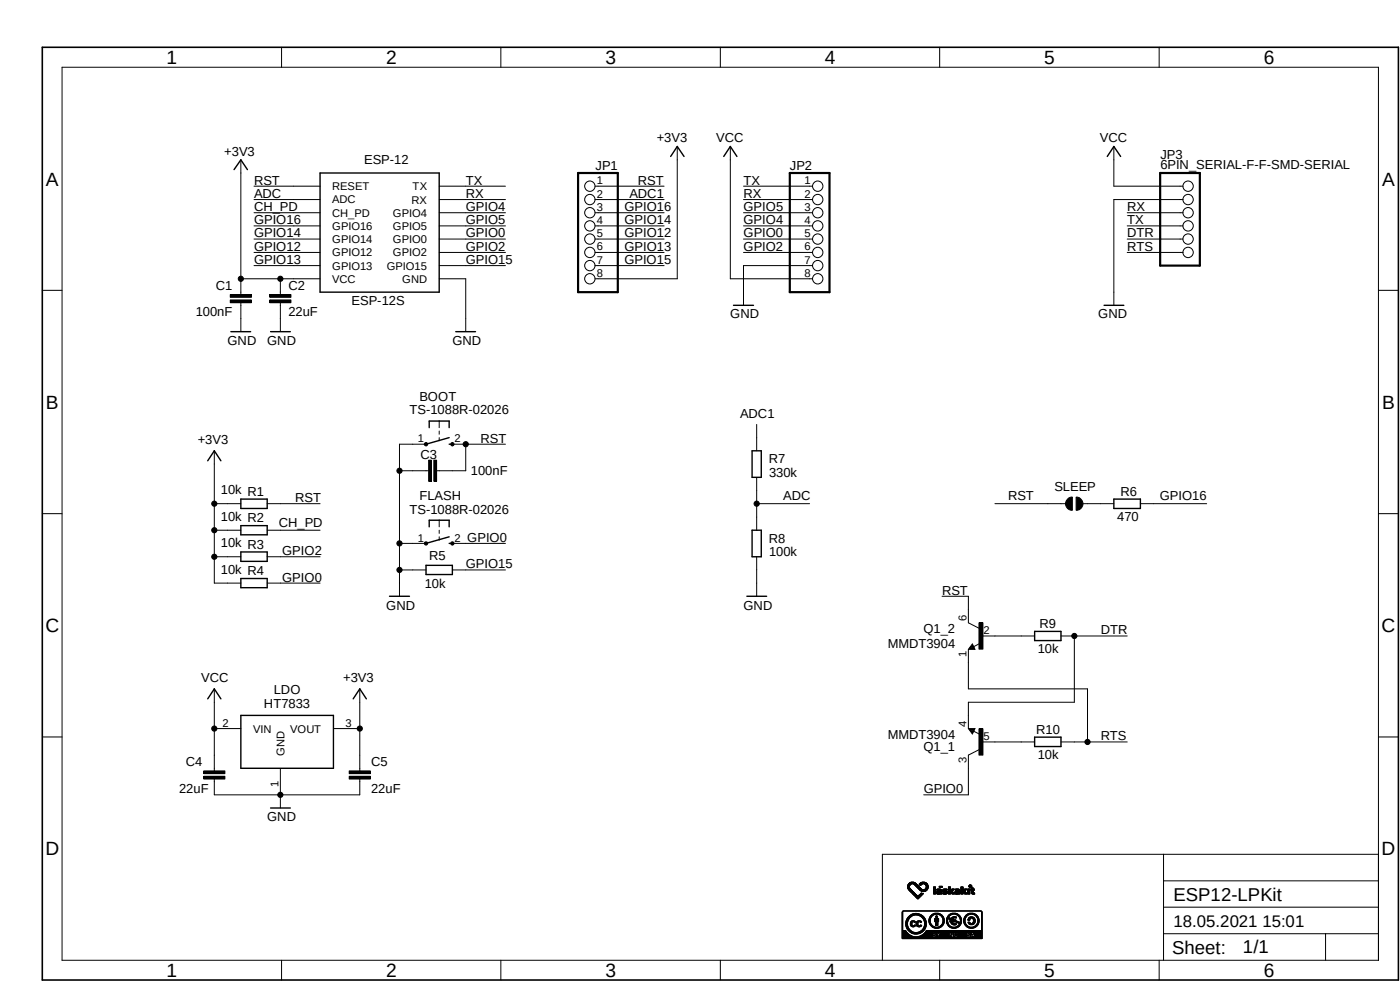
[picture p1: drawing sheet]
<svg xmlns="http://www.w3.org/2000/svg" width="297mm" height="210mm" viewBox="0 0 297 210" stroke-linecap="round" stroke-linejoin="round" font-family="sans-serif">
<path d="M8.4 9.7l288.7 198.8M297.1 9.7l-288.7 198.8" fill="none" stroke="#fff" stroke-width=".21"/>
<g fill="none" stroke="#000" stroke-width=".21">
<path d="M13.2 14.3h279.2v189.4h-279.2zM59.7 10v4.3M106.3 10v4.3M152.8 10v4.3M199.3 10v4.3M245.9 10v4.3M51.1 33.9v28.6M53.9 39.5h14M93.2 39.5h14M126.2 39.5h14.7M143.7 31.1v28h-17.5M154.9 31.1v28h17.5"/>
<path d="M157.7 39.5h14.7M236.3 31.1v8.4h14.7M51.1 59.1h16.8M53.9 42.3h14M53.9 45.1h14M53.9 47.9h14M53.9 50.7h14M53.9 53.6h14M53.9 56.3h14M59.5 59.1v3.4M93.2 42.3h14M93.2 45.1h14"/>
<path d="M93.2 47.9h14M93.2 50.7h14M93.2 53.6h14M93.2 56.3h14M93.2 59.1h5.6v11.3M126.2 42.3h14.7M126.2 45.1h14.7M126.2 47.9h14.7M126.2 50.7h14.7M126.2 53.6h14.7M126.2 56.3h14.7M157.7 42.3h14.7"/>
<path d="M157.7 45.1h14.7M157.7 47.9h14.7M157.7 50.7h14.7M157.7 53.6h14.7M172.4 56.3h-14.7v8.5M239.1 45.1h11.9M239.1 47.9h11.9M239.1 50.7h11.9M239.1 53.6h11.9M251 42.3h-14.7v22.5M9 61.6h4.2M48.9 63.6h4.4v.6h-4.4z"/>
<path d="M48.9 62.5h4.4v.6h-4.4zM51.1 64.2v6.2M57.2 63.6h4.5v.6h-4.5zM57.2 62.5h4.5v.6h-4.5zM59.5 64.2v6.2M292.4 61.6h4.3M45.5 95.6v28.1h5.6M84.8 99.9h6.1M90.4 94.2h-5.6v32.3M90.9 97.6h.6v4.5h-.6zM92 97.6h.6v4.5h-.6zM93.2 89.3v1.4"/>
<path d="M93.2 91.4v.7M93.2 92.8v.7M96 94.2h11.2M98.8 94.2v5.7h-6.2M160.5 90v5.6M9 109h4.2M45.5 106.8h5.6M45.5 112.5h5.6M45.5 118.1h5.6M56.7 106.8h11.2M56.7 112.5h11.2M56.7 118.1h11.2"/>
<path d="M84.8 115.3h5.6M93.2 110.4v1.4M93.2 112.5v.7M93.2 113.9v.7M95.7 115h.5l.2 .3-.2 .2-.2 .2-.3-.2zM96 115.3h11.2M160.5 106.8h11.2M160.5 101.3v11.2M160.5 118.1v8.4M211.1 106.8h15M226.5 105.9l.3-.3 .7-.1v2.7a1.38 1.38 0 0 1-1.3-.8 1.38 1.38 0 0 1 .3-1.5zM228.3 105.5a1.4 1.4 0 0 1 1.5 1.3 1.4 1.4 0 0 1-1.5 1.4z"/>
<path d="M229.7 106.8h6.6M241.9 106.8h14.1M292.4 109h4.3M56.7 123.7h11.2M84.8 120.9h5.6M96 120.9h11.2M199.9 126.5h5.5v5.6l2.3 1.2M205.4 137.8v8.3h25.3v11.3M206.3 136.6l.5 1.2h-1.4zM207.7 132.1h.8v5.6h-.8zM207.9 136.5l-1.4 .7M208.2 134.9h11.3"/>
<path d="M225.1 134.9h14M227.9 134.9v14.1h-22.5v5.6M9 156.3h4.2M45.5 154.6h5.6M45.5 146.1v17.5M70.7 154.6h5.6M76.3 146.1v17.5M205.4 154.6h1.4l-.5 1.1zM206.5 155.1l1.4 .7M207.7 154.6h.8v5.6h-.8zM207.7 159l-2.3 1.2v8.4h-9.4M208.2 157.4h11.3"/>
<path d="M225.1 157.4h14M292.4 156.3h4.3M43.2 164.7h4.5v.6h-4.5zM43.2 163.5h4.5v.6h-4.5zM45.5 165.2v3.4h30.8v-3.4M59.5 163v8.4M74.1 164.7h4.5v.6h-4.5zM74.1 163.5h4.5v.6h-4.5zM191.4 199.1h17M191.4 199h17M191.4 198.9h17M191.4 198.8h17"/>
<path d="M191.4 198.8h6.4M191.4 198.7h6.4M191.4 198.7h2.6M191.4 198.6h2.3M191.4 198.6h2.2M191.4 198.5h2.1M191.4 198.5h1.9M191.4 198.4h1.8M191.4 198.4h1.7M191.4 198.3h1.6M191.4 198.2h1.5M191.4 198.2h1.4"/>
<path d="M191.4 198.1h1.3M191.4 198h1.3M191.4 198h1.2M191.4 197.9h1.1M191.4 197.8h1M191.4 197.7h1M191.4 197.7h.9M191.4 197.6h.9M191.4 197.6h.8M191.4 197.5h.8M191.4 197.4l.8 .1M191.4 197.4h.8"/>
<path d="M191.4 197.4h.1M191.4 197.3h.1M191.4 197.2h.1M191.4 197.1h.1M191.4 197h.1M191.4 196.9h.1M191.4 196.8h.1M191.4 196.7h.1M191.4 196.6h.1M191.4 196.5h.1M191.4 196.4h.1M191.4 196.3h.1"/>
<path d="M191.4 196.2h.1M191.4 196.1h.1M191.4 196h.1M191.4 195.9h.1M191.4 195.8h.1M191.4 195.7h.1M191.4 195.6h.1M191.4 195.5h.1M191.4 195.4h.1M191.4 195.3h.1M191.4 195.2h.1M191.4 195.1h.1"/>
<path d="M191.4 195h.1M191.4 194.9h.1M191.4 194.8h.1M191.4 194.7h.1M191.4 194.6h.1M191.4 194.5h.1M191.4 194.4h.1M191.4 194.3h.1M191.4 194.2h.1M191.4 194.1h.1M191.4 194h.1M191.4 193.9h.1"/>
<path d="M191.4 193.8h.1M191.4 193.7h.1M191.4 193.6h.1M191.4 193.5h.1M191.4 199.1h16.9M191.4 193.4h.2M191.5 193.3h.1M191.5 193.3h16.8M191.6 193.2h16.5M192.2 196.2h.3M192.2 196.1h.3M192.2 196h.3"/>
<path d="M192.2 195.9h.3M192.2 195.8h.3M192.2 195.7h.3M192.2 196.4h.4M192.2 196.3h.4M192.2 195.6h.4M192.2 195.5h.4M192.2 196.6h.5M192.2 196.6h.4M192.2 196.5h.4M192.2 195.4h.4M192.2 195.3h.5"/>
<path d="M192.3 196.8h.4M192.3 196.7h.4M192.3 195.2h.4M192.3 196.8l.5 .1M192.3 195.1h.4M192.4 196.9h.4M192.4 195h.4M192.4 197h.5M192.4 197h.4M192.4 194.9h.5M192.4 197.1h.5M192.5 197.1h.5"/>
<path d="M192.5 194.8h.5M192.5 197.2l.6 .1M192.5 197.2h.5M192.5 188.2h.5M192.5 188.1h.5M192.5 188h.5M192.6 194.7h.4M192.6 194.6h.5M192.6 188.4h.4M192.6 188.3h.4M192.6 188h.4M192.6 187.9h.4"/>
<path d="M192.6 197.3h.5M192.6 188.5h.5M192.6 187.8h.4M192.6 187.7h.5M192.7 197.4h.5M192.7 188.6h.5M192.7 188.6h.4M192.7 187.7h.4M192.7 188.6l.6 .1M192.7 187.6h.6M192.7 197.4l.6 .1M192.7 194.5h.6"/>
<path d="M192.7 188.7h.6M192.7 187.5h.7M192.7 187.5h1.7M192.8 197.5h.6M192.8 194.4h.5M192.8 188.8h.6M192.8 194.4h.6M192.8 188.8h.7M192.8 187.4l1.6 .1M192.9 197.6h.6M192.9 188.9h.6M192.9 187.4h1.4"/>
<path d="M192.9 187.3h1.3M193 197.7h.7M193 194.3h.6M193 189h.5M193 187.3h1.2M193 194.7l-.5 .1M193 194.2h.7M193 189h.6M193 187.2h1.1M193 197.7h.8M193 194.2h.9M193 189.1h.7"/>
<path d="M193 187.8l-.4 .1M193.1 197.8h1M193.1 196.2l.4 .1M193.1 196.2h.4M193.1 196.1h.4M193.1 196h.4M193.1 195.9h.4M193.1 195.8h.4M193.1 195.7h.4M193.1 194.1h2.5M193.1 189.1h.6M193.2 197.8h2.3"/>
<path d="M193.2 196.3h.3M193.2 195.7h.3M193.2 189.2h.6M193.2 196.4h1M193.2 196.3h.4M193.2 187.6l-.5 .1M193.3 197.9h2.2M193.3 196.4h.9M193.3 195.5h.9M193.3 194.5l-.6 .1M193.3 194.1h2.2M193.3 187.2h.6"/>
<path d="M193.3 195.5h.8M193.3 194h2.1M193.3 189.3h.6M193.3 196.5h.8M193.3 187.1h.5M193.4 198h1.9M193.4 196.6h.7M193.4 195.4h.7M193.4 194h1.9M193.4 189.4h.6M193.4 189.4h.5M193.5 198h1.7"/>
<path d="M193.5 196.6h.5M193.5 195.3h.4M193.5 193.9h1.7M193.5 189.5h.6M193.5 189.4h.5M193.5 198h1.6M193.5 194.3l-.6 .1M193.5 189.6h.7M193.6 196.6h.2M193.6 189.6h.6M193.6 198.1h1.4M193.6 195.6h-.4"/>
<path d="M193.6 189.7h.6M193.7 193.8h1.2M193.7 189.7h.6M193.8 189.8h.6M193.8 187.5h.6M193.8 195.6h.5M193.8 193.8h1M193.8 189.9h.7M193.8 187.6h.7M193.9 196.3h.4M193.9 189.9h.7M193.9 187.6l.7 .1"/>
<path d="M194 196.3h.2M194 195.7h.1M194 198.2h.6M194 190h.6M194 187.7h.6M194.1 187.7h.5M194.1 190.1h1.3M194.1 190.1h.5M194.1 187.8h.6M194.1 187.8l.7 .1M194.2 193.8h.3M194.2 190.2h1.1"/>
<path d="M194.2 190.2h1M194.2 187.9h.6M194.3 190.3h.9M194.3 188h.6M194.3 190.3h.8M194.4 196.1h.3M194.4 196h.3M194.4 195.9h.3M194.4 195.8h.3M194.4 196.2h.4M194.4 196.2h.3M194.4 195.7h.3"/>
<path d="M194.4 195.7h.4M194.4 190.4h.6M194.4 188.1h.6M194.4 196.3h.5M194.4 196.3h.4M194.4 190.5h.6M194.5 196.4h1M194.5 195.5h1M194.5 190.5h.4M194.5 188.2h.6M194.5 188.2l.7 .1M194.6 197.8h1"/>
<path d="M194.6 196.5h.8M194.6 195.5h.9M194.6 195.4h.8M194.6 188.3h.6M194.6 196.6h.7M194.6 190.7h.2M194.6 190.6h.2M194.7 198.7h3.1M194.7 188.4h.6M194.7 196.6h.5M194.7 190.7h.1M194.7 188.4l.7 .1"/>
<path d="M194.8 195.3h.4M194.8 194.2h.8M194.8 197.7h.8M194.8 190.1h.6M194.8 190h.7M194.8 188.5h.6M194.9 188.6h.6M194.9 198.6h2.9M194.9 196.6h.2M194.9 195.6h-.5M194.9 194.2h.8M194.9 190.5l-.3 .1"/>
<path d="M194.9 190h.6M194.9 188.6l.8 .1M195 189.9h.6M195 187.6h.6M195 194.3h.7M195 188.7h.7M195 187.5h.7M195.1 198.6h2.7M195.1 189.8h.6M195.1 188.8h1.6M195.1 187.5h1.6M195.1 197.6h.7"/>
<path d="M195.1 194.3l.7 .1M195.1 189.7h.6M195.1 188.8h1.5M195.1 187.7h.3M195.1 187.7h.4M195.1 187.4l1.6 .1M195.2 196.3h.3M195.2 195.6h.3M195.2 188.8h1.4M195.2 198.5h2.6M195.2 197.6h.6M195.2 187.8h.1"/>
<path d="M195.2 187.8h.2M195.2 187.4h1.4M195.2 195.7h.2M195.2 189.7h.6M195.2 188.9h1.4M195.2 187.3h1.4M195.3 197.5h.6M195.3 196.2l.2 .1M195.3 195.7h.1M195.3 194.4h.6M195.3 189.6h.5M195.3 189.6h.6"/>
<path d="M195.3 187.3h1.2M195.3 189h1.2M195.4 189.5h.5M195.4 189h1M195.4 187.2h1.1M195.4 198.5h2.4M195.4 194.5h.6M195.5 197.4h.5M195.5 194.5l.5 .1M195.5 189.4h.1M195.5 198.4h2.3M195.5 189.1h.8"/>
<path d="M195.5 194.6h.5M195.5 189.9h-.6M195.5 187.6l-.5 .1M195.6 197.3h.5M195.6 187.2h.6M195.6 198.3h2.2M195.6 194.6h.5M195.7 194.7h.5M195.7 194.7h.4M195.7 187.1h.4M195.7 197.2h.5M195.7 197.1h.5"/>
<path d="M195.7 198.2h2.1M195.7 197.7h-.8M195.7 194.8h.5M195.7 189.1h.3M195.8 194.9h.5M195.8 198.2h2M195.8 197h.5M195.9 198.2h1.9M195.9 197h.4M195.9 196.9h.4M195.9 198.1h1.9M195.9 196.8h.4"/>
<path d="M195.9 195.1h.4M195.9 195h.4M196 197.4l-.6 .1M196 196.8h.4M196 195.2h.4M196 195.1h.4M196 196.7h.4M196 198h1.8M196 196.6h.4M196 196.6h.5M196 195.4h.5M196 195.3h.4"/>
<path d="M196 188.7h.7M196.1 198h1.7M196.1 196.5h.4M196.1 196.4h.4M196.1 195.5h.4M196.1 187.5h.6M196.1 197.2l-.5 .1M196.1 196.3h.4M196.1 196.2h.4M196.1 196.1h.4M196.1 196h.4M196.1 195.9h.4"/>
<path d="M196.1 195.8h.4M196.1 195.7h.4M196.1 195.6h.4M196.2 197.9h1.6M196.2 187.6h.6M196.2 197.8h1.6M196.3 197.8h12.1M196.3 197.1h-.6M196.3 188.6h.5M196.3 187.6h.5M196.3 197.7h12.1M196.3 187.7h.5"/>
<path d="M196.4 197.6h12M196.4 188.5h.4M196.4 187.8h.4M196.4 187.7h.4M196.4 187.8l.5 .1M196.5 197.5h11.9M196.5 188.4h.4M196.5 188.3h.4M196.5 188h.4M196.5 187.9h.4M196.5 197.4h11.9M196.5 188.2h.4"/>
<path d="M196.5 188.1h.4M196.8 188.6l-.7 .1M197.1 195.5h.3M197.1 195.4h.3M197.1 195.3h.3M197.1 195.2h.3M197.1 195.1h.3M197.1 195.7h.3M197.1 195.6h.3M197.1 195h.3M197.1 194.9h.3M197.1 195.9h.3"/>
<path d="M197.1 195.8h.3M197.1 194.8h.3M197.2 196h.3M197.2 195.9h.3M197.2 194.7h.3M197.2 194.6h.3M197.2 196h.4M197.3 196.1h.3M197.3 196.2h.4M197.3 194.5h.3M197.3 194.4h.4M197.4 196.2l.3 .1"/>
<path d="M197.4 194.4h.3M197.4 196.3h.4M197.4 194.3h.4M197.5 196.4h.4M197.5 194.7l-.4 .1M197.5 194.2h.4M197.5 196.4l.5 .1M197.5 194.2h.5M197.6 196.5h.4M197.6 194.5l-.4 .1M197.7 196.6h.4M197.7 194.1h.5"/>
<path d="M197.7 196.6h.5M197.7 194h.6M197.7 196.6h2M197.8 194.3l-.4 .1M197.8 194h.7M197.8 193.9h1.8M197.9 196.7h1.7M198 196.8h1.5M198 198.6h.3M198 198.5h.3M198 198.4h.3M198 198.2h.3"/>
<path d="M198 198.1h.3M198 198h.2M198 193.8h1.4M198 196.8h1.4M198.1 194.1h-.5M198.1 193.8h1.2M198.1 189.7h.4M198.1 189.6h.4M198.1 189.5h.4M198.1 189.4h.4M198.1 189.3h.4M198.1 189.2h.4"/>
<path d="M198.1 189.1h.4M198.1 189h.4M198.1 188.9h.4M198.1 188.8h.4M198.1 188.7h.4M198.1 188.6h.4M198.1 188.5h.4M198.1 188.4h.4M198.1 188.3h.4M198.1 188.2h.4M198.1 188.1h.4M198.1 196.8h1.2"/>
<path d="M198.2 193.8h1M198.3 197.8h.3M198.3 195.5h.8M198.3 195.4h.8M198.3 195.3h.8M198.3 195.2h.8M198.3 195.1h.8M198.3 195h.8M198.3 194.9h.8M198.3 194.8h.8M198.3 193.7h.8M198.4 198.8h.5"/>
<path d="M198.4 196.9h.6M198.5 198.8h.4M198.5 197.9h.1M198.5 196.3h.5M198.5 196.2h.5M198.5 196.1h.5M198.5 196h.5M198.5 195.9h.5M198.5 195.8h.5M198.5 195.7h.5M198.5 195.6h.5M198.5 198.3h.4"/>
<path d="M198.5 198.2h.3M198.5 194.5h.4M198.5 194.4h.4M198.5 198.7h.4M198.5 198.1h.3M198.5 198h.2M198.5 198h.1M198.5 194.6h.3M198.5 194.6h.4M198.6 198.6h.3M198.6 198.5h.3M198.6 198.4h.3"/>
<path d="M198.6 194.7h.2M198.7 194.2v.1M198.7 189.5h1.1M198.7 189.4h.4M198.7 189.2h1.1M198.7 189.6h1.1M198.7 188.8h1M198.7 188.7h.9M198.8 189.6h1M198.8 189.1h1M198.8 188.8h.9M198.8 189.7h1"/>
<path d="M198.8 188.9h.1M198.8 188.9l.1 .1M198.8 188.6h.7M198.9 197.9h.3M198.9 197.8h.4M198.9 198h.3M198.9 194h.7M198.9 189.7h.3M199 198h.2M199 198.1h.1M199 198h.1M199.1 198.1h.1"/>
<path d="M199.1 189.3h-.4M199.1 194h.6M199.2 198.8h2.2M199.2 198.7h2.2M199.2 198.6h2.2M199.2 198.5h2.2M199.2 196.6h.5M199.2 198.4h2.2M199.2 194.1h.6M199.3 198.3h2.1M199.3 196.6h.5M199.3 189.4h.5"/>
<path d="M199.3 188.2h.6M199.3 188.1h.6M199.3 188h.6M199.3 198.2h2.1M199.3 196.5h.5M199.3 194.1h.6M199.3 189.3h.5M199.3 189h.5M199.3 188.9h.5M199.4 198.1h2M199.4 198h2M199.5 198h1.9"/>
<path d="M199.5 194.2h.4M199.5 197.9h1.9M199.5 197.8h1.9M199.6 196.4h.3M199.6 194.3h.4M199.6 196.3h.4M199.6 194.3l.4 .1M199.7 196.3h.4M199.7 194.4h.4M199.7 188.8l-.9 .1M199.8 196.2h.3M199.8 194.5h.3"/>
<path d="M199.8 196.1h.4M199.8 194.5h.4M199.9 196.1h.3M199.9 196h.3M199.9 194.6h.3M199.9 196.4l-.5 .1M199.9 195.9h.3M199.9 194.7h.3M200 195.8h.3M200 194.9h.3M200 194.8h.3M200 189.6h.8"/>
<path d="M200 189.6h.9M200 189.5h1M200 189.1h.9M200 189h.7M200 189h.4M200 188.9h.4M200 188.8h.9M200 195.7h.3M200 195.6h.3M200 195h.3M200 189.4h1M200 189.4h.4"/>
<path d="M200.1 195.5h.2M200.1 195.4h.2M200.1 195.3h.2M200.1 195.2h.2M200.1 195.1h.2M200.1 189.7h.7M200.1 189.4h.1M200.1 189.3v.1M200.1 189.2h.9M200.1 189.1h.8M200.1 188.7h.8M200.1 188.7h.9"/>
<path d="M200.2 189.2h.8M200.2 188.6h.7M200.3 189.7h.3M200.4 189.3h.6M200.5 189.4h.5M200.6 189.4h.4M200.8 195.6h.3M200.8 195.5h.3M200.8 195.5h.2M200.8 195.4h.2M200.8 195.3h.2M200.8 195.2h.2"/>
<path d="M200.8 195.1h.3M200.8 195h.3M200.8 195.8h.4M200.8 195.7h.3M200.8 194.9h.3M200.8 194.9h1.4M200.8 188.9h.1M200.9 195.9h.3M200.9 194.8h.8M200.9 194.7l.7 .1M200.9 196h.3M200.9 194.7h.5"/>
<path d="M200.9 194.6h.4M200.9 188.8l-.9 .1M201 196.1h.3M201 194.6h.3M201 194.5h.3M201 196.2l.4 .1M201 196.2h.3M201 194.4h.3M201.1 194.4h.3M201.1 196.3h.4M201.1 196.3h.3M201.2 196.4l.4 .1"/>
<path d="M201.2 196.4h.3M201.2 194.3h.3M201.2 194.2h.3M201.2 194.2h.4M201.2 189.7h.4M201.2 189.6h.4M201.2 189.5h.4M201.2 189.4h.4M201.2 189.4h.5M201.2 189.3h1M201.2 189.2h1M201.2 189.2h.9"/>
<path d="M201.2 189.1h.9M201.2 189h.9M201.2 188.9h.9M201.2 188.8h1M201.2 188.8h.4M201.2 188.7h.4M201.2 188.6h.4M201.2 188.5h.4M201.2 188.4h.4M201.2 188.3h.4M201.2 188.2h.4M201.2 188.1h.4"/>
<path d="M201.3 196.5h.4M201.3 194.9h.8M201.3 196.6h.5M201.3 196.6h.6M201.3 194.1h.5M201.4 194h.6M201.4 196.6h1.9M201.4 194h.7M201.5 195h.7M201.5 194.3l-.4 .1M201.5 195.6h2M201.5 195.5h1.8"/>
<path d="M201.5 195.5h1.7M201.5 195.4h1.6M201.5 195.2h1.3M201.5 195.1h1.3M201.5 195.1h.8M201.5 193.9h1.7M201.5 196.7h1.7M201.6 196.8h1.6M201.6 198.8h.4M201.6 198.7h.3M201.6 198.6h.2M201.6 198.5h.2"/>
<path d="M201.6 198.4h.1M201.6 198.3h.1M201.6 197.8h.4M201.6 193.8h1.5M201.7 197.9h.3M201.7 196.8h1.4M201.7 195.3h1.2M201.7 195.3h1.1M201.7 198h.3M201.7 195.7h.4M201.8 198h.2M201.8 195.8h.4"/>
<path d="M201.8 194.1h-.5M201.8 193.8h1.2M201.8 189.4h.5M201.8 188.8h.5M201.8 198.1h.2M201.8 196.8h1.1M201.8 195.9h.6M201.8 195.9h.5M201.8 194.8h.5M201.8 198.2h.2M201.8 196h1.1M201.8 193.8h1.1"/>
<path d="M201.8 189.5h.6M201.8 188.7h.6M201.9 198.2h.1M201.9 196h1M201.9 194.7h1M201.9 198.2v.1M201.9 194.6h1M201.9 189.6h.5M202 196.1h.9M202 194.6h.9M202 189.7h.5M202 189.6h.4"/>
<path d="M202 188.6h.4M202 193.7h.7M202.1 196.1h.8M202.1 194.6h.8M202.1 196.9h.5M202.1 196.2h.8M202.2 198.8h.4M202.2 198.7l.3 .1M202.2 198.7h.2M202.2 198.6h.2M202.2 198.5h.2M202.2 198.4h.1"/>
<path d="M202.2 198.3h.1M202.2 198.2h.1M202.2 198.2h.2M202.2 198.1h.2M202.2 198h.2M202.2 197.8h.4M202.2 196.2h.6M202.2 194.5h.7M202.4 194.4h.2M202.4 188.6l-.5 .1M202.5 196.2v.1M202.5 197.9h-.3"/>
<path d="M202.5 189.4h.5M202.5 189.4h.4M202.6 198.4h2.7M202.6 198.3h2.6M202.6 198.2h2.5M202.6 189.5h1M202.6 189.4h.4M202.6 189.2h1M202.6 198.5h.4M202.6 198.4h.4M202.6 198.2h.4M202.6 194h.7"/>
<path d="M202.6 189.6h1M202.6 188.8h1M202.6 188.7h.9M202.6 198.1h.4M202.6 189.1h1M202.7 198.6h.2M202.7 189.7h.9M202.7 189.1h.9M202.7 188.9h.1M202.7 198h.2M202.7 195.9h.2M202.7 188.6h.7"/>
<path d="M202.8 194h.6M202.8 189.7h.3M202.9 196.6h.5M202.9 194.7l-1.1 .1M202.9 195.7h.7M202.9 194.1h.5M202.9 196.6h.6M203 198.8h2.3M203 197.8h2.3M203 195.7h1M203 194.1h.5M203 189.3h-.5"/>
<path d="M203 196.5h.5M203.1 198.8h2.1M203.1 197.9h2.1M203.1 195.7h.9M203.1 194.2h.4M203.1 189.4h.5M203.2 198.7h1.9M203.2 198h1.9M203.2 198.6h1.9M203.2 196.4h.4M203.2 195.8h.8M203.2 194.2h.4"/>
<path d="M203.2 189.4h.4M203.2 188.9h.4M203.2 198.5h1.9M203.2 198.4h2.2M203.2 198.2h1.9M203.2 198.1h1.9M203.2 194.3h.4M203.2 189.3h.4M203.2 189h.4M203.3 196.3h.4M203.3 194.3l.4 .1M203.4 195.9h.5"/>
<path d="M203.4 194.4h.3M203.4 194.4h.4M203.5 196.2h.3M203.5 196.1h.3M203.5 195.9h.4M203.5 194.5h.3M203.5 194.5l.3 .1M203.5 194.6h.3M203.6 196.4l-.5 .1M203.6 196h.3M203.6 194.7h.3M203.6 194.6h.3"/>
<path d="M203.7 194.9h.3M203.7 194.8h.2M203.7 195.7h.3M203.7 195.5h.3M203.7 195.2h.3M203.7 195.1h.3M203.7 195h.3M203.8 196.2l-.4 .1M203.8 195.4h.2M203.8 195.3h.2M203.8 195.2h.2M203.9 196h-.4"/>
<path d="M203.9 189.7h.4M203.9 189.6h.4M203.9 189.5h.4M203.9 189.4h.4M203.9 189.2h1M203.9 189.2h.9M203.9 189.1h.9M203.9 189.1h.8M203.9 189h.8M203.9 189h.9M203.9 188.9h.9M203.9 188.8h1"/>
<path d="M203.9 188.8h.4M203.9 188.7h.4M203.9 188.6h.4M203.9 188.5h.4M203.9 188.4h.4M203.9 188.3h.4M203.9 188.2h.4M203.9 188.1h.4M204 195.6h-.3M204.4 195.5h.3M204.4 195.4h.3M204.4 195.3h.3"/>
<path d="M204.4 195.2h.3M204.4 189.4h.5M204.4 188.8h.5M204.5 195.7h.3M204.5 195.6h.3M204.5 195.5h.2M204.5 195.1h.2M204.5 195h.3M204.5 194.9h.3M204.5 189.4h.5M204.5 188.8h.5M204.5 195.8h.3"/>
<path d="M204.5 194.8h.3M204.5 189.5h.6M204.5 188.7h.5M204.6 196h.3M204.6 195.9h.3M204.6 194.7h.3M204.6 194.6h.3M204.6 189.6h.5M204.6 196.1h.4M204.6 188.6h.5M204.7 196.2h.3M204.7 196.1h.3"/>
<path d="M204.7 194.5h.3M204.7 189.7h.5M204.7 196.2l.4 .1M204.7 194.4h.4M204.8 196.3h.3M204.8 196.3h.4M204.8 194.3h.4M204.9 196.4h.3M204.9 194.7l-.3 .1M204.9 194.2h.4M204.9 196.4l.5 .1M204.9 189.3h-1"/>
<path d="M205 196.5h.4M205 194.5l-.4 .1M205 196.6h.5M205 194.1h.6M205.1 196.6h.5M205.1 196.6h2M205.1 194h.6M205.1 188.6l-.5 .1M205.1 194.3l-.3 .1M205.1 194h.8M205.2 193.9h1.8M205.2 196.7h1.7"/>
<path d="M205.3 195.1h.5M205.3 198.5h.4M205.3 198.5h.3M205.3 196.8h1.5M205.3 195.2h.5M205.3 189.7h.4M205.3 189.6h.4M205.3 189.5h.4M205.3 189.4h.4M205.3 189.3h.4M205.3 189.2h.4M205.3 189.1h.4"/>
<path d="M205.3 189h.4M205.3 188.9h.4M205.3 188.8h.4M205.3 188.7h.4M205.3 188.6h.4M205.4 198.6h.2M205.4 198.1h.2M205.4 198h.2M205.4 195.7h.4M205.4 195.7h.3M205.4 195.6h.3M205.4 195.1h.3"/>
<path d="M205.4 195h.3M205.4 193.8h1.4M205.4 196.8h1.4M205.4 195.8h.5M205.4 195.2h.3M205.4 194.9h.4M205.4 198.2h.7M205.4 195.9h.6M205.4 195.3h.3M205.4 194.9h.5M205.4 194.8h.5M205.4 194.1h-.5"/>
<path d="M205.4 193.8h1.3M205.5 196.8h1.2M205.5 195.9h1.2M205.5 195.3h.1M205.5 194.7h1.2M205.5 196h1.1M205.5 196h1.2M205.5 195.3v.1M205.5 188.1h.7M205.5 188h.7M205.5 187.9h.7M205.6 194.6h1"/>
<path d="M205.6 193.8h1M205.6 198.2h.5M205.6 194.6h.9M205.7 197.8h.5M205.7 196.1h.8M205.7 198.8h.2M205.7 194.6h.8M205.7 188.3h.3M205.7 188.2h.3M205.7 187.8h.3M205.7 187.7h.3M205.7 198.2h.4"/>
<path d="M205.7 197.9h.5M205.7 196.1h.7M205.7 193.7h.7M205.8 198.3h.2M205.8 198h.4M205.8 196.9h.5M205.8 196.2h.5M205.9 198.4h.1M205.9 198.1h.2M205.9 198h.3M205.9 198.7l-.1 .1M205.9 198.5h.1"/>
<path d="M205.9 194.5h.3M206 188.8h.7M206 188.7h.7M206 188.6h.7M206 198.5l-.1 .2M206.1 189.4h.6M206.1 189.4h.4M206.1 189.3h.4M206.1 189.2h.4M206.1 189.1h.4M206.1 189h.4M206.1 188.9h.4"/>
<path d="M206.1 188.6h.4M206.1 188.5h.4M206.1 188.4h.4M206.1 188.3h.4M206.1 198.8h.5M206.1 189.5h.7M206.2 198.7h.3M206.2 189.6h.6M206.2 198.6h.3M206.2 195.9h.6M206.2 189.7h.6M206.3 198.4h.1"/>
<path d="M206.3 198.3h.1M206.3 194.8h.5M206.3 194h.7M206.3 198.2h.1M206.4 195.7h.4M206.4 194.9h.4M206.4 189.7h.3M206.5 195.7h.3M206.5 195.6h.4M206.5 195h.3M206.5 197.9h1.9M206.5 197.8h1.9"/>
<path d="M206.5 195.5h.4M206.5 195.4h.4M206.5 195.3h.4M206.5 195.2h.4M206.5 195.1h.4M206.5 194h.6M206.5 198h1.9M206.5 196.6h.6M206.6 198.1h1.8M206.6 198h1.8M206.6 198.2h1.8M206.6 194.1h.5"/>
<path d="M206.7 198.3h1.7M206.7 196.6h.4M206.7 198.5h1.7M206.7 198.4h1.7M206.7 194.1h.5M206.8 198.6h1.6M206.8 198.5h1.6M206.8 196.5h.4M206.8 198.7h1.6M206.8 195.8h-.5M206.8 198.8h1.6M206.8 194.2h.5"/>
<path d="M206.9 196.4h.4M206.9 194.2h.4M207 196.3h.3M207 194.3h.3M207 196.3h.4M207 194.3h.4M207.1 194.4h.3M207.1 196.2h.4M207.1 194.4h.4M207.2 196.1h.3M207.2 194.5l.4 .1M207.2 194.5h.3"/>
<path d="M207.2 196h.4M207.3 194.6h.3M207.3 196.4l-.5 .1M207.3 196h.3M207.3 195.9h.3M207.3 194.7l.3 .1M207.3 194.7h.3M207.3 195.8h.3M207.3 194.8h.3M207.4 195.7h.2M207.4 195.7h.3M207.4 194.9h.3"/>
<path d="M207.4 194.9h.2M207.4 195.6h.3M207.4 195.5h.3M207.4 195.4h.3M207.4 195.3h.3M207.4 195.2h.3M207.4 195.1h.3M207.4 195h.3M207.5 196.2l-.4 .1M208.1 193.3h.2M208.2 193.4h.1M208.2 197.4h.2"/>
<path d="M208.2 197.3h.2M208.2 197.2h.2M208.2 197.1h.2M208.2 197h.2M208.2 196.9h.2M208.2 196.8h.2M208.2 196.7h.2M208.2 196.6h.2M208.2 196.5h.2M208.2 196.4h.2M208.2 196.3h.2M208.2 196.2h.2"/>
<path d="M208.2 196.1h.2M208.2 196h.2M208.2 195.9h.2M208.2 195.8h.2M208.2 195.7h.2M208.2 195.6h.2M208.2 195.5h.2M208.2 195.4h.2M208.2 195.3h.2M208.2 195.2h.2M208.2 195.1h.2M208.2 195h.2"/>
<path d="M208.2 194.9h.2M208.2 194.8h.2M208.2 194.7h.2M208.2 194.6h.2M208.2 194.5h.2M208.2 194.4h.2M208.2 194.3h.2M208.2 194.2h.2M208.2 194.1h.2M208.2 194h.2M208.2 193.9h.2M208.2 193.8h.2"/>
<path d="M208.2 193.7h.2M208.2 193.6h.2M208.2 193.5h.2M246.8 198.1h45.6M246.8 181.2v22.5M246.8 192.4h45.6M246.8 186.9h45.6M281.2 198.1v5.6M292.4 181.2h-105.2v22.5M59.7 203.7v4.2M106.3 203.7v4.2M152.8 203.7v4.2"/>
<path d="M199.3 203.7v4.2M245.9 203.7v4.2"/>
<circle cx="125.1" cy="39.5" r="1.1"/>
<circle cx="173.5" cy="39.5" r="1.1"/>
<circle cx="252.1" cy="39.5" r="1.1"/>
<circle cx="51.1" cy="59.1" r=".55"/>
<circle cx="59.5" cy="59.1" r=".55"/>
<circle cx="125.1" cy="45.1" r="1.1"/>
<circle cx="125.1" cy="56.3" r="1.1"/>
<circle cx="125.1" cy="50.7" r="1.1"/>
<circle cx="125.1" cy="59.1" r="1.1"/>
<circle cx="125.1" cy="53.6" r="1.1"/>
<circle cx="125.1" cy="47.9" r="1.1"/>
<circle cx="125.1" cy="42.3" r="1.1"/>
<circle cx="173.5" cy="56.3" r="1.1"/>
<circle cx="173.5" cy="45.1" r="1.1"/>
<circle cx="173.5" cy="47.9" r="1.1"/>
<circle cx="173.5" cy="53.6" r="1.1"/>
<circle cx="173.5" cy="42.3" r="1.1"/>
<circle cx="173.5" cy="50.7" r="1.1"/>
<circle cx="173.5" cy="59.1" r="1.1"/>
<circle cx="252.1" cy="50.7" r="1.1"/>
<circle cx="252.1" cy="53.6" r="1.1"/>
<circle cx="252.1" cy="47.9" r="1.1"/>
<circle cx="252.1" cy="45.1" r="1.1"/>
<circle cx="252.1" cy="42.3" r="1.1"/>
<circle cx="84.8" cy="99.9" r=".55"/>
<circle cx="90.4" cy="94.2" r=".37"/>
<circle cx="96" cy="94.2" r=".36"/>
<circle cx="98.8" cy="94.2" r=".55"/>
<circle cx="45.5" cy="106.8" r=".55"/>
<circle cx="45.5" cy="112.5" r=".55"/>
<circle cx="45.5" cy="118.1" r=".55"/>
<circle cx="84.8" cy="115.3" r=".55"/>
<circle cx="90.4" cy="115.3" r=".36"/>
<circle cx="160.5" cy="106.8" r=".55"/>
<circle cx="84.8" cy="120.9" r=".55"/>
<circle cx="227.9" cy="134.9" r=".55"/>
<circle cx="45.5" cy="154.6" r=".55"/>
<circle cx="76.3" cy="154.6" r=".55"/>
<circle cx="230.7" cy="157.4" r=".55"/>
<circle cx="59.5" cy="168.6" r=".55"/>
</g>
<g fill="none" stroke="#000" stroke-width=".3">
<path d="M49.7 36l1.4-2.1 1.4 2.1M67.9 36.7h25.3v25.3h-25.3zM142.3 33.2l1.4-2.1 1.4 2.1M153.5 33.2l1.4-2.1 1.4 2.1M234.9 33.2l1.4-2.1 1.4 2.1M49 70.4h4.2M57.4 70.4h4.2M96.7 70.4h4.2M155.6 64.8h4.3M234.2 64.8h4.2M44.1 97.7l1.4-2.1 1.4 2.1M91.1 90.7v-1.4h4.2v1.4"/>
<path d="M95.3 94.2h.7M95.3 92.8l-4.9 1.4M159.6 95.6h1.9v5.7h-1.9zM51.1 105.9h5.6v2h-5.6zM51.1 111.5h5.6v2h-5.6zM51.1 117.1h5.6v2h-5.6zM90.4 119.9h5.6v2h-5.6zM91.1 111.8v-1.4h4.2v1.4M95.3 115.3h.7M95.3 113.9l-4.9 1.4M159.6 112.5h1.9v5.6h-1.9zM236.3 105.9h5.6v2h-5.6z"/>
<path d="M51.1 122.7h5.6v2h-5.6zM82.6 126.5h4.3M158.5 126.5h4.1M206.3 137.2l-.1 .3h.4l-.3-.6-.6 .7h.9M219.5 133.9h5.6v2h-5.6zM44.1 148.3l1.4-2.2 1.4 2.2M51.1 151.8h19.6v11.2h-19.6zM74.9 148.3l1.4-2.2 1.4 2.2M206.6 154.7h-.9l.6 .7 .3-.5h-.4l.1 .3M219.5 156.4h5.6v2h-5.6zM57.4 171.4h4.2"/>
</g>
<path d="M9 10h287.7v197.9h-287.7z" fill="none" stroke="#000" stroke-width=".34"/>
<g fill="#000">
<path d="M48.9 63.6h4.4v.6h-4.4z" fill-rule="evenodd"/>
<path d="M48.9 62.5h4.4v.6h-4.4z" fill-rule="evenodd"/>
<path d="M57.2 63.6h4.5v.6h-4.5z" fill-rule="evenodd"/>
<path d="M57.2 62.5h4.5v.6h-4.5z" fill-rule="evenodd"/>
<path d="M90.9 97.6h.6v4.5h-.6z" fill-rule="evenodd"/>
<path d="M92 97.6h.6v4.5h-.6z" fill-rule="evenodd"/>
<path d="M95.7 115h.5l.2 .3-.2 .2-.2 .2-.3-.2z" fill-rule="evenodd"/>
<path d="M226.5 105.9l.3-.3 .7-.1v2.7a1.38 1.38 0 0 1-1.3-.8 1.38 1.38 0 0 1 .3-1.5z" fill-rule="evenodd"/>
<path d="M228.3 105.5a1.4 1.4 0 0 1 1.5 1.3 1.4 1.4 0 0 1-1.5 1.4z" fill-rule="evenodd"/>
<path d="M207.7 132.1h.8v5.6h-.8z" fill-rule="evenodd"/>
<path d="M207.7 154.6h.8v5.6h-.8z" fill-rule="evenodd"/>
<path d="M43.2 164.7h4.5v.6h-4.5z" fill-rule="evenodd"/>
<path d="M43.2 163.5h4.5v.6h-4.5z" fill-rule="evenodd"/>
<path d="M74.1 164.7h4.5v.6h-4.5z" fill-rule="evenodd"/>
<path d="M74.1 163.5h4.5v.6h-4.5z" fill-rule="evenodd"/>
<circle cx="51.1" cy="59.1" r=".55"/>
<circle cx="59.5" cy="59.1" r=".55"/>
<circle cx="84.8" cy="99.9" r=".55"/>
<circle cx="90.4" cy="94.2" r=".37"/>
<circle cx="96" cy="94.2" r=".36"/>
<circle cx="98.8" cy="94.2" r=".55"/>
<circle cx="45.5" cy="106.8" r=".55"/>
<circle cx="45.5" cy="112.5" r=".55"/>
<circle cx="45.5" cy="118.1" r=".55"/>
<circle cx="84.8" cy="115.3" r=".55"/>
<circle cx="90.4" cy="115.3" r=".36"/>
<circle cx="160.5" cy="106.8" r=".55"/>
<circle cx="84.8" cy="120.9" r=".55"/>
<circle cx="227.9" cy="134.9" r=".55"/>
<circle cx="45.5" cy="154.6" r=".55"/>
<circle cx="76.3" cy="154.6" r=".55"/>
<circle cx="230.7" cy="157.4" r=".55"/>
<circle cx="59.5" cy="168.6" r=".55"/>
</g>
<path d="M122.6 36.7h8.5v25.3h-8.5zM167.6 36.7h8.4v25.3h-8.4zM246.1 36.7h8.5v19.6h-8.5z" fill="none" stroke="#000" stroke-width=".47"/>
<g font-size="4.1">
<text x="35.3" y="13.6">1</text>
<text x="81.9" y="13.6">2</text>
<text x="128.4" y="13.6">3</text>
<text x="175" y="13.6">4</text>
<text x="221.5" y="13.6">5</text>
<text x="268.1" y="13.6">6</text>
<text x="9.7" y="39.4">A</text>
<text x="293.2" y="39.4">A</text>
<text x="9.7" y="86.7">B</text>
<text x="293.2" y="86.7">B</text>
<text x="9.7" y="134.1">C</text>
<text x="293.1" y="134.1">C</text>
<text x="9.7" y="181.4">D</text>
<text x="293.1" y="181.4">D</text>
<text x="35.3" y="207.2">1</text>
<text x="81.9" y="207.2">2</text>
<text x="128.4" y="207.2">3</text>
<text x="175" y="207.2">4</text>
<text x="221.5" y="207.2">5</text>
<text x="268.1" y="207.2">6</text>
</g>
<g font-size="3.9">
<text x="249" y="191">ESP12-LPKit</text>
<text x="248.7" y="202.4">Sheet:</text>
<text x="263.7" y="202.3">1/1</text>
</g>
<text font-size="3.6" x="249" y="196.7">18.05.2021 15:01</text>
<g font-size="2.8">
<text x="47.6" y="33.2">+3V3</text>
<text x="77.3" y="34.9">ESP-12</text>
<text x="126.3" y="36">JP1</text>
<text x="139.3" y="30.2">+3V3</text>
<text x="151.9" y="30.2">VCC</text>
<text x="167.6" y="36">JP2</text>
<text x="233.3" y="30.2">VCC</text>
<text x="246.2" y="35.9">6PIN_SERIAL-F-F-SMD-SERIAL</text>
<text x="246.2" y="33.7">JP3</text>
<text x="53.9" y="39.2">RST</text>
<text x="53.9" y="42">ADC</text>
<text x="98.8" y="39.2">TX</text>
<text x="98.8" y="42">RX</text>
<text x="133.5" y="42">ADC1</text>
<text x="135.3" y="39.2">RST</text>
<text x="157.7" y="39.2">TX</text>
<text x="157.7" y="42">RX</text>
<text x="53.9" y="47.6">GPIO16</text>
<text x="53.9" y="44.8">CH_PD</text>
<text x="98.8" y="44.8">GPIO4</text>
<text x="98.8" y="47.6">GPIO5</text>
<text x="132.5" y="47.6">GPIO14</text>
<text x="132.5" y="44.8">GPIO16</text>
<text x="157.7" y="47.6">GPIO4</text>
<text x="157.7" y="44.8">GPIO5</text>
<text x="239.1" y="47.6">TX</text>
<text x="239.1" y="44.8">RX</text>
<text x="53.9" y="53.2">GPIO12</text>
<text x="53.9" y="50.4">GPIO14</text>
<text x="98.8" y="50.4">GPIO0</text>
<text x="98.8" y="53.2">GPIO2</text>
<text x="132.5" y="53.2">GPIO13</text>
<text x="132.5" y="50.4">GPIO12</text>
<text x="157.7" y="50.4">GPIO0</text>
<text x="157.7" y="53.2">GPIO2</text>
<text x="239.1" y="53.2">RTS</text>
<text x="239.1" y="50.4">DTR</text>
<text x="53.9" y="56">GPIO13</text>
<text x="98.8" y="56">GPIO15</text>
<text x="132.5" y="56">GPIO15</text>
<text x="45.8" y="61.6">C1</text>
<text x="61.2" y="61.6">C2</text>
<text x="74.6" y="64.8">ESP-12S</text>
<text x="41.5" y="67.1">100nF</text>
<text x="61.2" y="67.1">22uF</text>
<text x="154.9" y="67.6">GND</text>
<text x="233" y="67.6">GND</text>
<text x="48.3" y="73.2">GND</text>
<text x="56.7" y="73.2">GND</text>
<text x="96" y="73.2">GND</text>
<text x="86.9" y="87.9">TS-1088R-02026</text>
<text x="89" y="85.1">BOOT</text>
<text x="157" y="88.6">ADC1</text>
<text x="42" y="94.2">+3V3</text>
<text x="101.9" y="93.9">RST</text>
<text x="89.2" y="97.3">C3</text>
<text x="99.9" y="100.8">100nF</text>
<text x="163.1" y="98.3">R7</text>
<text x="163.2" y="101.1">330k</text>
<text x="46.9" y="104.9">10k R1</text>
<text x="62.7" y="106.5">RST</text>
<text x="89" y="106.2">FLASH</text>
<text x="166.2" y="106.2">ADC</text>
<text x="213.9" y="106.2">RST</text>
<text x="223.7" y="104.1">SLEEP</text>
<text x="237.7" y="105.2">R6</text>
<text x="246" y="106.2">GPIO16</text>
<text x="46.9" y="110.5">10k R2</text>
<text x="59.1" y="111.8">CH_PD</text>
<text x="86.9" y="109">TS-1088R-02026</text>
<text x="237" y="110.5">470</text>
<text x="46.9" y="116.1">10k R3</text>
<text x="59.9" y="117.7">GPIO2</text>
<text x="91.1" y="118.9">R5</text>
<text x="99.1" y="114.9">GPIO0</text>
<text x="163.1" y="115.1">R8</text>
<text x="163.2" y="117.9">100k</text>
<text x="46.9" y="121.7">10k R4</text>
<text x="59.9" y="123.4">GPIO0</text>
<text x="90.1" y="124.8">10k</text>
<text x="98.8" y="120.6">GPIO15</text>
<text x="82" y="129.3">GND</text>
<text x="157.7" y="129.3">GND</text>
<text x="199.9" y="126.2">RST</text>
<text x="188.4" y="137.5">MMDT3904</text>
<text x="195.9" y="134.2">Q1_2</text>
<text x="220.6" y="133.3">R9</text>
<text x="233.5" y="134.6">DTR</text>
<text x="220.2" y="138.6">10k</text>
<text x="42.7" y="144.7">VCC</text>
<text x="58.1" y="147.2">LDO</text>
<text x="72.8" y="144.7">+3V3</text>
<text x="56" y="150.3">HT7833</text>
<text x="219.8" y="155.7">R10</text>
<text x="188.4" y="156.8">MMDT3904</text>
<text x="195.9" y="159.3">Q1_1</text>
<text x="220.2" y="161">10k</text>
<text x="233.5" y="157">RTS</text>
<text x="39.4" y="162.6">C4</text>
<text x="78.7" y="162.6">C5</text>
<text x="38" y="168.2">22uF</text>
<text x="78.7" y="168.2">22uF</text>
<text x="196" y="168.3">GPIO0</text>
<text x="56.7" y="174.2">GND</text>
</g>
<g font-size="2.4">
<text x="70.5" y="40.3">RESET</text>
<text x="87.5" y="40.3">TX</text>
<text x="126.6" y="39.1">1</text>
<text x="126.6" y="41.9">2</text>
<text x="170.7" y="39.1">1</text>
<text x="170.7" y="41.9">2</text>
<text x="70.5" y="43.1">ADC</text>
<text x="70.5" y="46">CH_PD</text>
<text x="83.4" y="46">GPIO4</text>
<text x="87.3" y="43.2">RX</text>
<text x="126.6" y="44.7">3</text>
<text x="126.6" y="47.5">4</text>
<text x="170.7" y="44.7">3</text>
<text x="170.7" y="47.5">4</text>
<text x="70.5" y="48.8">GPIO16</text>
<text x="70.5" y="51.6">GPIO14</text>
<text x="83.4" y="51.6">GPIO0</text>
<text x="83.4" y="48.8">GPIO5</text>
<text x="126.6" y="50.3">5</text>
<text x="126.6" y="53.1">6</text>
<text x="170.7" y="50.3">5</text>
<text x="170.7" y="53.1">6</text>
<text x="70.5" y="54.4">GPIO12</text>
<text x="70.5" y="57.2">GPIO13</text>
<text x="70.5" y="60">VCC</text>
<text x="82" y="57.2">GPIO15</text>
<text x="83.4" y="54.4">GPIO2</text>
<text x="85.3" y="60">GND</text>
<text x="126.6" y="56">7</text>
<text x="126.6" y="58.8">8</text>
<text x="170.7" y="56">7</text>
<text x="170.7" y="58.8">8</text>
<text x="88.6" y="93.9">1</text>
<text x="96.4" y="93.9">2</text>
<text x="88.6" y="114.9">1</text>
<text x="96.4" y="114.9">2</text>
<text x="205.1" y="131.7" transform="rotate(-90 205.1 131.7)">6</text>
<text x="208.7" y="134.5">2</text>
<text x="205.1" y="139.4" transform="rotate(-90 205.1 139.4)">1</text>
<text x="47.2" y="154.2">2</text>
<text x="53.7" y="155.4">VIN</text>
<text x="61.6" y="155.4">VOUT</text>
<text x="73.3" y="154.2">3</text>
<text x="205.1" y="154.2" transform="rotate(-90 205.1 154.2)">4</text>
<text x="60.3" y="160.4" transform="rotate(-90 60.3 160.4)">GND</text>
<text x="205.1" y="161.9" transform="rotate(-90 205.1 161.9)">3</text>
<text x="208.7" y="157">5</text>
<text x="59.1" y="166.9" transform="rotate(-90 59.1 166.9)">1</text>
</g>
</svg>
